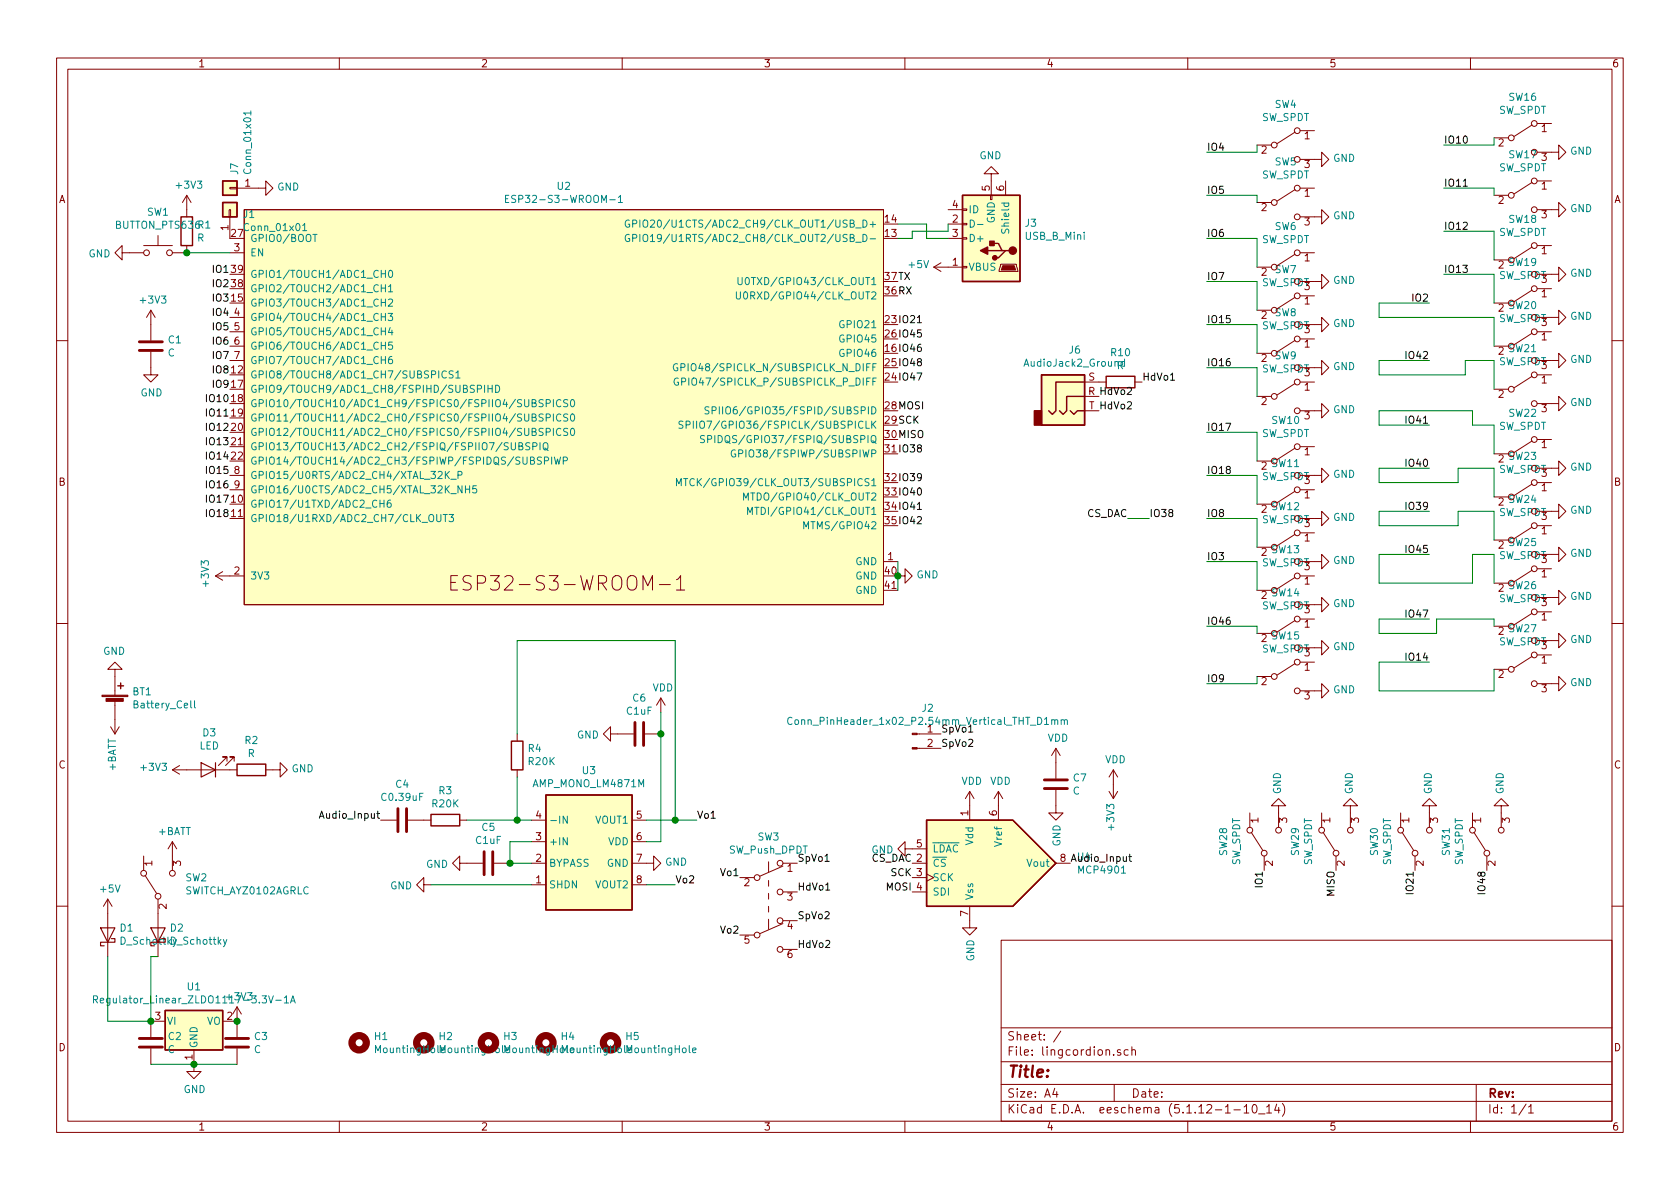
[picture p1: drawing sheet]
<svg xmlns="http://www.w3.org/2000/svg" width="297mm" height="210mm" viewBox="0 0 297 210" stroke-linecap="round" stroke-linejoin="round" font-family="sans-serif">
<g fill="none" stroke="#840000" stroke-width=".18">
<path d="M10 10.3h277v189.9h-277zM12 12.2h273v186.1h-273zM60 10.3v1.9M110 10.3v1.9M160 10.3v1.9M210 10.3v1.9M260 10.3v1.9M33 34.5v3.8M33 34.5l-.7 1.3M33 34.5l.8 1.3M40.5 37.1h.3v1.2h-.3zM40.6 33.1h1.3v.3h-1.3z"/>
<path d="M40.6 38.3v3.9M41.9 33.3h5.1v-1.3l1.3 1.3-1.3 1.2v-1.2M43.2 37.1h113v69.8h-113zM167.6 37.1h2.6M167.6 39.6h2.6M170.2 37h.7v.2h-.7zM170.2 39.5h.7v.2h-.7zM175.1 34.5h.3v.8h-.3zM175.3 30.7h1.2l-1.2-1.2-1.3 1.2h1.3v3.8M177.8 32v2.5M222.2 35.8h2.6M222.2 25.6h2.6"/>
<path d="M229 33.5l-3.2 2.1M229 23.4l-3.2 2M229.9 38.3h3.8v-1.2l1.2 1.2-1.2 1.3v-1.3M229.9 28.2h3.8v-1.3l1.2 1.3-1.2 1.3v-1.3M229.9 33.3h2.5M229.9 23.1h2.5M264.2 34.5h2.5M264.2 24.4h2.5M270.9 32.3l-3.2 2M270.9 22.1l-3.2 2M271.8 37.1h3.8v-1.3l1.3 1.3-1.3 1.2v-1.2M271.8 26.9h3.8v-1.3l1.3 1.3-1.3 1.3v-1.3"/>
<path d="M271.8 32h2.5M271.8 21.8h2.5M21.6 44.7v-1.3l-1.3 1.3 1.3 1.3v-1.3h3.8M25.4 43.4h5.1M26.7 54.9v5.3M26.7 54.9l-.8 1.2M26.7 54.9l.7 1.2M27.9 41.7v1.7M33 43.4v1.3h-2.5M40.6 58.7h2.6M40.6 56.1h2.6M40.6 44.7h2.6"/>
<path d="M165.1 47.2h5.1M165.1 47.2l1.3 .8M166.4 46.5l-1.3 .7M167.6 42.2h2.6M170.2 42h.7v.3h-.7zM170.2 47.1h.7v.3h-.7zM176.9 46.7h2.8l.3 1.3h-3.3zM222.2 47.2h2.6M222.2 54.9h2.6M229 52.6l-3.2 2M229 45l-3.2 2M229.9 57.4h3.8v-1.3l1.2 1.3-1.2 1.3v-1.3"/>
<path d="M229.9 49.8h3.8v-1.3l1.2 1.3-1.2 1.2v-1.2M229.9 44.7h2.5M229.9 59.9h2.5M229.9 52.3h2.5M264.2 53.6h2.5M264.2 46h2.5M270.9 58.9l-3.2 2.1M270.9 51.3l-3.2 2M270.9 43.7l-3.2 2M271.8 56.1h3.8v-1.2l1.3 1.2-1.3 1.3v-1.3M271.8 48.5h3.8v-1.3l1.3 1.3-1.3 1.3v-1.3M271.8 58.7h2.5"/>
<path d="M271.8 51h2.5M271.8 43.4h2.5M10 60.2h2M26.7 62.2v4.1h1.2l-1.2 1.3-1.3-1.3h1.3M40.6 61.2h2.6M40.6 63.7h2.6M191.8 67.6h3.8M191.8 70.1h2.5M191.8 72.6h2.5M200.7 67.6h1.2M222.2 70.1h2.6M222.2 62.5h2.6"/>
<path d="M229 79.2l-3.2 2.1M229 67.8l-3.2 2M229 60.2l-3.2 2M229.9 72.6h3.8v-1.2l1.2 1.2-1.2 1.3v-1.3M229.9 65h3.8v-1.3l1.2 1.3-1.2 1.3v-1.3M229.9 79h2.5M229.9 67.6h2.5M264.2 68.8h2.5M264.2 61.2h2.5M270.9 78l-3.2 2M270.9 66.5l-3.2 2.1M271.8 71.4h3.8v-1.3l1.3 1.3-1.3 1.2v-1.2"/>
<path d="M271.8 63.7h3.8v-1.2l1.3 1.2-1.3 1.3v-1.3M271.8 77.7h2.5M271.8 66.3h2.5M285 60.2h2M40.6 86.6h2.6M40.6 84.1h2.6M156.2 99.3h2.5M222.2 96.8h2.6M222.2 89.1h2.6M222.2 81.5h2.6M229 94.5l-3.2 2M229 86.9l-3.2 2"/>
<path d="M229.9 99.3h3.8v-1.3l1.2 1.3-1.2 1.3v-1.3M229.9 91.7h3.8v-1.3l1.2 1.3-1.2 1.3v-1.3M229.9 84.1h3.8v-1.3l1.2 1.3-1.2 1.2v-1.2M229.9 94.2h2.5M229.9 86.6h2.5M264.2 95.5h2.5M264.2 87.9h2.5M264.2 80.3h2.5M270.9 93.2l-3.2 2M270.9 85.6l-3.2 2M271.8 98h3.8v-1.2l1.3 1.2-1.3 1.3v-1.3M271.8 90.4h3.8v-1.3l1.3 1.3-1.3 1.3v-1.3"/>
<path d="M271.8 82.8h3.8v-1.3l1.3 1.3-1.3 1.3v-1.3M271.8 93h2.5M271.8 85.3h2.5M10 110.3h2M20.3 118.4h1.3l-1.3-1.3-1.3 1.3h1.3v4.5M38.1 101.8h5.1M38.1 101.8l1.3 .8M39.4 101.1l-1.3 .7M79.7 103h.8M80.9 101.8h-1.2v2.5h1.2M116.6 103.4h1.9M119.6 102.5l.3-.1 .4-.6v2.5"/>
<path d="M119.6 104.3h1.5M158.7 101.8h1.3v-1.2l1.3 1.2-1.3 1.3v-1.3M222.2 119.6h2.6M222.2 112h2.6M222.2 104.4h2.6M229 117.3l-3.2 2.1M229 109.7l-3.2 2.1M229 102.1l-3.2 2M229.9 114.5h3.8v-1.2l1.2 1.2-1.2 1.3v-1.3M229.9 106.9h3.8v-1.2l1.2 1.2-1.2 1.3v-1.3M229.9 117.1h2.5M229.9 109.5h2.5"/>
<path d="M229.9 101.8h2.5M264.2 118.4h2.5M264.2 110.7h2.5M264.2 103.1h2.5M270.9 116.1l-3.2 2M270.9 108.5l-3.2 2M270.9 100.8l-3.2 2.1M271.8 113.3h3.8v-1.3l1.3 1.3-1.3 1.2v-1.2M271.8 105.7h3.8v-1.3l1.3 1.3-1.3 1.2v-1.2M271.8 115.8h2.5M271.8 108.2h2.5M271.8 100.6h2.5"/>
<path d="M285 110.3h2M19.6 128.5l.7 1.3M20.3 123.9v5.9M21.1 128.5l-.8 1.3M30.5 136.1h11.4M30.5 136.1l1.2 .8M31.7 135.4l-1.2 .7M40.1 134.6v-.7h-.7h.7l-1.5 1.5M41.4 134.6v-.7h-.8h.8l-1.5 1.5M47 136.1h2.5v-1.2l1.3 1.2-1.3 1.3v-1.3M91.4 129.8v1.3M91.4 136.1v1.3"/>
<path d="M107.9 129.8v-1.3l-1.2 1.3 1.2 1.3v-1.3h4.1M114 129.8h2.8M116.8 123.4l-.7 1.3M116.8 123.4v2.6M116.8 123.4l.8 1.3M162.2 129.8h4.2M162.2 132.3h4.2M171.4 139.9v5.1M171.4 139.9l-.7 1.3M171.4 139.9l.8 1.3M176.5 139.9v5.1M176.5 139.9l-.7 1.3"/>
<path d="M176.5 139.9l.8 1.3M186.7 139.7v4.1h1.3l-1.3 1.2-1.3-1.2h1.3M186.7 132.3v5.4M186.7 132.3l-.8 1.3M186.7 132.3l.8 1.3M196.1 139.9l.7 1.3M196.8 136.1l-.7 1.3M196.8 136.1v5.1M196.8 136.1l.8 1.3M197.6 139.9l-.8 1.3M229.9 122.2h3.8v-1.3l1.2 1.3-1.2 1.2v-1.2M271.8 120.9h3.8v-1.3l1.3 1.3-1.3 1.3v-1.3"/>
<path d="M19 159l-.7 1.3M19 159v10.2M19 159l.8 1.3M25.4 151.4v2.5M25.7 154.8l2 3.2M27.9 159v10.2M30.5 148.8v5.1M30.5 148.8l-.8 1.3M30.5 148.8l.7 1.3M67.3 145h2.8M72.1 145h4.1M74.9 156.5v-1.3l-1.2 1.3 1.2 1.2v-1.2h1.3"/>
<path d="M81.3 152.6v-1.2l-1.3 1.2 1.3 1.3v-1.3h4M81.3 145h1.2M87.4 152.6h2.8M94 145h2.5M94 156.5h2.5M94 152.6h2.5M94 148.8h2.5M111.8 152.6h3.8v-1.2l1.2 1.2-1.2 1.3v-1.3M111.8 145h2.5M111.8 156.5h2.5M111.8 148.8h2.5M130.8 155.2h2.5"/>
<path d="M135.9 152.4v1.8M135.9 155.7v1M135.9 158v1M138.4 152.6h2.6M138.4 157.7h2.6M138.4 153.2l-4 1.7M160 150.1v-1.3l-1.3 1.3 1.3 1.3v-1.3h3.8M161.3 152.6h2.5M161.3 155.2h2.5M161.3 157.7h2.5M163.8 154.6l1.3 .6-1.3 .6M186.7 152.6h2.5"/>
<path d="M221 143.8v2.5M221.2 147.2l2.1 3.2M223.5 151.4v2.5M226.1 142.5h1.2l-1.2-1.3-1.3 1.3h1.3v3.8M233.7 143.8v2.5M233.9 147.2l2.1 3.2M236.2 151.4v2.5M238.8 142.5h1.2l-1.2-1.3-1.3 1.3h1.3v3.8M247.6 143.8v2.5M247.9 147.2l2 3.2M250.2 151.4v2.5M252.7 142.5h1.3l-1.3-1.3-1.2 1.3h1.2v3.8"/>
<path d="M260.3 143.8v2.5M260.6 147.2l2 3.2M262.9 151.4v2.5M265.4 142.5h1.3l-1.3-1.3-1.2 1.3h1.2v3.8M10 160.2h2M41.9 178v5.4M41.9 178l-.8 1.3M41.9 178l.8 1.3M130.8 165.3h2.5M135.9 160.3v1M135.9 162.6v1.7M138.4 163.3l-4 1.8"/>
<path d="M138.4 162.8h2.6M138.4 167.9h2.6M171.4 160.3v3.8h1.3l-1.3 1.2-1.2-1.2h1.2M177 166.3h108v32h-108zM285 160.2h2M26.7 185.4v2.8M29.2 180.6h-2.5v2.8M34.3 185.7v3.8h1.3l-1.3 1.2-1.3-1.2h1.3M39.4 180.6h2.5M41.9 185.4v2.8M60 198.3v1.9M110 198.3v1.9"/>
<path d="M160 198.3v1.9M177 194.8h108M177 191.8h108M177 187.8h108M177 181.8h108M186.5 192.5l-.4 1h1M186.8 193v1M187.6 182.3l-1.3 2M197 191.8v3M198.1 185.7l-.3-.1-.2 .2v.2l.5 .2v.3h-.5M199.5 185.7l-.4-.1-.3 .3v.6l.3 .1 .4-.1M200.1 185.7l.2-.1 .4 .1 .1 .9"/>
<path d="M200.1 185.1v1.5M210 198.3v1.9M218.2 196.3h1.1M220 195.8l.4-.5v1.5M220 196.8h.8M221.6 195.4l.1-.1a.8 .8 0 0 1 .6 .8 .8 .8 0 0 1-.6 .7 1 1 0 0 1-.1-1.4zM222.5 197h1.2M224 195.8l.4-.5v1.5M224 196.8h.8M225.7 195.2l-.3 1.1h.9M226.1 195.8v1M226.7 195.1a1.79 1.79 0 0 1 0 2.3"/>
<path d="M260 198.3v1.9M261 191.8v6.5M269.8 195.2l-1.2 2M270.3 195.8l.4-.5v1.5M270.3 196.8h.8"/>
<circle cx="225.3" cy="25.6" r=".51"/>
<circle cx="225.3" cy="35.8" r=".51"/>
<circle cx="229.4" cy="23.1" r=".51"/>
<circle cx="229.4" cy="28.2" r=".51"/>
<circle cx="229.4" cy="38.3" r=".51"/>
<circle cx="229.4" cy="33.3" r=".51"/>
<circle cx="267.2" cy="34.5" r=".51"/>
<circle cx="267.2" cy="24.4" r=".51"/>
<circle cx="271.3" cy="21.8" r=".51"/>
<circle cx="271.3" cy="37.1" r=".51"/>
<circle cx="271.3" cy="32" r=".51"/>
<circle cx="25.9" cy="44.7" r=".51"/>
<circle cx="30" cy="44.7" r=".51"/>
<circle cx="225.3" cy="47.2" r=".51"/>
<circle cx="225.3" cy="54.9" r=".51"/>
<circle cx="229.4" cy="59.9" r=".51"/>
<circle cx="229.4" cy="52.3" r=".51"/>
<circle cx="229.4" cy="44.7" r=".51"/>
<circle cx="271.3" cy="43.4" r=".51"/>
<circle cx="271.3" cy="58.7" r=".51"/>
<circle cx="271.3" cy="51" r=".51"/>
<circle cx="225.3" cy="62.5" r=".51"/>
<circle cx="225.3" cy="70.1" r=".51"/>
<circle cx="229.4" cy="72.6" r=".51"/>
<circle cx="229.4" cy="67.6" r=".51"/>
<circle cx="229.4" cy="79" r=".51"/>
<circle cx="267.2" cy="68.8" r=".51"/>
<circle cx="271.3" cy="66.3" r=".51"/>
<circle cx="271.3" cy="71.4" r=".51"/>
<circle cx="271.3" cy="77.7" r=".51"/>
<circle cx="229.4" cy="86.6" r=".51"/>
<circle cx="229.4" cy="94.2" r=".51"/>
<circle cx="271.3" cy="85.3" r=".51"/>
<circle cx="271.3" cy="93" r=".51"/>
<circle cx="225.3" cy="119.6" r=".51"/>
<circle cx="229.4" cy="117.1" r=".51"/>
<circle cx="229.4" cy="109.5" r=".51"/>
<circle cx="229.4" cy="101.8" r=".51"/>
<circle cx="267.2" cy="118.4" r=".51"/>
<circle cx="271.3" cy="100.6" r=".51"/>
<circle cx="271.3" cy="115.8" r=".51"/>
<circle cx="271.3" cy="108.2" r=".51"/>
<circle cx="229.4" cy="122.2" r=".51"/>
<circle cx="271.3" cy="120.9" r=".51"/>
<circle cx="25.4" cy="154.4" r=".51"/>
<circle cx="27.9" cy="158.5" r=".51"/>
<circle cx="30.5" cy="154.4" r=".51"/>
<circle cx="133.9" cy="155.2" r=".51"/>
<circle cx="137.9" cy="152.6" r=".51"/>
<circle cx="137.9" cy="157.7" r=".51"/>
<circle cx="221" cy="146.8" r=".51"/>
<circle cx="223.5" cy="150.9" r=".51"/>
<circle cx="226.1" cy="146.8" r=".51"/>
<circle cx="233.7" cy="146.8" r=".51"/>
<circle cx="236.2" cy="150.9" r=".51"/>
<circle cx="238.8" cy="146.8" r=".51"/>
<circle cx="247.7" cy="146.8" r=".51"/>
<circle cx="250.2" cy="150.9" r=".51"/>
<circle cx="252.7" cy="146.8" r=".51"/>
<circle cx="260.3" cy="146.8" r=".51"/>
<circle cx="262.9" cy="150.9" r=".51"/>
<circle cx="265.4" cy="146.8" r=".51"/>
<circle cx="133.9" cy="165.3" r=".51"/>
<circle cx="137.9" cy="162.8" r=".51"/>
<circle cx="137.9" cy="167.9" r=".51"/>
</g>
<g fill="none" stroke="#840000" stroke-width=".25">
<path d="M32 38.3h2v5.1h-2zM39.4 32h2.5v2.5h-2.5zM39.4 35.8h2.5v2.5h-2.5zM170.2 34.5h10.1v15.3h-10.1zM174.6 44.3h2.6M175.3 43h1.2l.7 1.3h.6M178.4 44.3h-.6l-1.3 1.3h-.6M184.1 66.3h7.7v8.9h-7.7zM189.2 72.6l.7 .7 .6-.7h1.3M191.8 70.1h-3.2v2.5l-.6 .7-.7-.7M191.8 67.6h-5.1v5l-.6 .7-.7-.7M195.6 66.5h5.1v2.1h-5.1z"/>
<path d="M20.8 121.3h1M21.3 120.8v1M41.9 135.1h5.1v2.1h-5.1zM90.4 131.1h2.1v5h-2.1zM76.2 144h5.1v2h-5.1zM96.5 140.6h15.3v20.3h-15.3zM163.8 145h15.3l7.6 7.6-7.6 7.7h-15.3zM29.2 178.7h10.2v7h-10.2z"/>
</g>
<g fill="none" stroke="#840000" stroke-width=".51">
<path d="M24.6 62h4.1M24.6 60.4h4.1M112.3 127.8v4M113.8 127.8v4M184.7 139.4h4M184.7 137.9h4M70.4 143v4.1M71.9 143v4.1M85.6 150.6v4.1M87.1 150.6v4.1M24.6 185.2h4.1M24.6 183.6h4.1"/>
<path d="M39.9 185.2h4M39.9 183.6h4"/>
</g>
<g fill="#ffffc2" stroke="#ffffc2" stroke-width=".18">
<path d="M96.5 140.6h15.3v20.3h-15.3z"/>
<path d="M163.8 145h15.3l7.6 7.6-7.6 7.7h-15.3z"/>
<path d="M29.2 178.7h10.2v7h-10.2z"/>
<path d="M170.2 34.5h10.1v15.3h-10.1z"/>
<path d="M39.4 32h2.5v2.5h-2.5z"/>
<path d="M184.1 66.3h7.7v8.9h-7.7z"/>
<path d="M43.2 37.1h113v69.8h-113z"/>
<path d="M39.4 35.8h2.5v2.5h-2.5z"/>
</g>
<g fill="none" stroke="#008484" stroke-width=".18">
<path d="M44.3 20h-1.2l.3 .3M44.3 19.6v.7M53.5 39.9l.4-.4v1.3M89.4 35.1h.4M90 34.5h-.6v1.3h.6M107.8 35.3h1M109.3 34.9l.4-.4v1.3M109.3 35.8h.8M111.3 39a.59 .59 0 0 0-.8 .6 .59 .59 0 0 0 .8 .5v-.5h-.2M111.9 39.6l.6-.1 .1-.2-.1-.3-.2-.1h-.4v1.3M113.1 38.9v1.3M113.7 39.1l.2-.1a.42 .42 0 0 1 .6 .1 .88 .88 0 0 1-.3 1.1l-.3-.1a1.07 1.07 0 0 1-.2-1z"/>
<path d="M171.6 38.9a.64 .64 0 0 1 .7 .6 .64 .64 0 0 1-.7 .7zM172.8 39.7h1M53.5 40.8h.7M55.3 41.4h.8M55.7 41.4v1.3M67.4 53.5h.7M67.4 50.3v1.3M67.4 50.9h.7M67.4 48.4h.7M67.4 56h.7M67.4 58.6h.7M68.1 47.8v1.3"/>
<path d="M68.1 50.3v1.3M68.1 52.9v1.2M68.1 55.4v1.3M68.1 58v1.2M68.6 55.4h.8l-.4 .5 .4 .1v.6l-.2 .1-.6-.1M68.7 53l.5-.1 .2 .1v.2v.2l-.8 .7h.8M68.7 50.7l.4-.4v1.3M68.7 51.6h.7M68.8 47.9l.2-.1a.67 .67 0 0 1 .4 .6 .67 .67 0 0 1-.4 .7l-.3-.5zM69 57.9l-.3 .9h.8M69.3 58.4v.8M111.3 41.5a.59 .59 0 0 0-.8 .6 .59 .59 0 0 0 .8 .6v-.5h-.2"/>
<path d="M111.9 42.1h.6l.1-.2-.1-.3-.2-.2h-.4v1.3M113.1 41.4v1.3M113.7 41.6l.2-.1a.42 .42 0 0 1 .6 .1 .88 .88 0 0 1-.3 1.1h-.3a1.07 1.07 0 0 1-.2-1.1zM115 41.8l.4-.4v1.3M115 42.7h.7M130.2 51.6v1l.2 .3h.3l.2-.3v-1M130.5 49.1v1l.2 .2h.3l.2-.2v-1M131.6 51.7l.1-.1a.67 .67 0 0 1 .5 .6 .67 .67 0 0 1-.5 .7l-.1-.1-.1-.4zM131.9 49.2l.2-.1a.67 .67 0 0 1 .4 .6 .67 .67 0 0 1-.4 .6l-.4-.4zM67.4 61.1h.7M67.4 63.6h.7M68.1 60.5v1.3"/>
<path d="M68.1 63v1.3M69.3 63h-.2a.79 .79 0 0 0-.2 1.3l.5-.1v-.6l-.5-.1-.2 .3M69.4 60.5h-.6l-.1 .6 .2-.1 .5 .1v.5l-.2 .2-.5-.2M78.9 65.7a.6 .6 0 0 0-.8 .4 .6 .6 0 0 0 .6 .7l.2-.1M80.1 65.7l-.5-.1-.1 .1v.4l.5 .2 .1 .3-.2 .2h-.5M80.6 65.9l.4-.3v1.2M80.6 66.8h.7M84.4 68.8l.7-.1v-.5l-.2-.1h-.5v1.3M85.7 68.1v1.3M86.3 68.1v1.3M86.3 68.7h.7M87 68.1v1.3"/>
<path d="M87.6 68.1a.64 .64 0 0 1 .7 .7 .64 .64 0 0 1-.7 .6zM90.4 78.3v1l.3 .2h.3l.1-.2v-1M91.7 78.9l.6-.1 .1-.2-.1-.2-.6-.1v1.2h.5l.2-.1 .1-.3-.3-.2M93.7 78.4l-.5-.1-.2 .1-.1 .2 .2 .2 .4 .2 .2 .3-.3 .2h-.5M94.2 78.9h.6l.1-.2v-.3l-.2-.1h-.5v1.2M95.5 78.3v1.2M96 70.7h-.4l-.2 .1v.3l.5 .3 .1 .3-.2 .2h-.5M96 73.3l-.4-.1-.2 .1v.4l.5 .2 .1 .3-.2 .3-.5-.1M96 75.8l-.4-.1-.2 .2v.3l.5 .3 .1 .3-.2 .2h-.5M96.1 78.5a.45 .45 0 0 1 .7 0 .88 .88 0 0 1-.2 1h-.4a1.07 1.07 0 0 1-.1-1zM96.3 79.2l.6 .5M96.6 71.3h.6l.1-.2-.1-.3-.1-.1h-.5v1.2"/>
<path d="M96.6 73.9l.6-.1 .1-.2-.1-.3-.1-.1h-.5v1.3M96.6 76.4l.6-.1 .1-.1-.1-.3-.1-.2h-.5v1.3M97.8 70.7v1.2M97.8 73.2v1.3M97.8 75.7v1.3M99.2 70.8a.6 .6 0 0 0-.9 .4 .6 .6 0 0 0 .6 .7l.3-.1M99.2 73.3a.6 .6 0 0 0-.9 .5 .6 .6 0 0 0 .6 .7l.3-.2M99.2 75.9a.6 .6 0 0 0-.9 .4 .6 .6 0 0 0 .6 .7l.3-.1M100.4 70.7h-.5l-.3 .2 .2 .3 .5 .2v.4l-.1 .1h-.6M100.4 73.3l-.5-.1-.3 .3 .2 .3 .5 .2v.3l-.1 .2-.6-.1M100.4 75.8l-.5-.1-.3 .3 .2 .3 .5 .2v.4l-.1 .1h-.6M101 70.8l.2-.1a.67 .67 0 0 1 .4 .6 .67 .67 0 0 1-.4 .6l-.3-.2v-.3z"/>
<path d="M101 73.3l.2-.1a.67 .67 0 0 1 .4 .6 .67 .67 0 0 1-.4 .7l-.3-.3v-.2zM101 75.9l.2-.2a.67 .67 0 0 1 .4 .7 .67 .67 0 0 1-.4 .6l-.3-.2v-.3zM119.8 64.4a.59 .59 0 0 0-.8 .6 .59 .59 0 0 0 .8 .5v-.5h-.2M119.9 66.9a.59 .59 0 0 0-.7 .6 .59 .59 0 0 0 .7 .6l.1-.5h-.3M120.4 65l.6-.1 .1-.5-.2-.1h-.5v1.3M120.5 67.5l.7-.1v-.4l-.2-.2h-.5v1.3M120.8 74.5h-.5l-.2 .1v.4l.6 .3 .1 .2-.3 .2h-.5M121.3 75.1l.7-.1v-.4l-.2-.1h-.5v1.2M122.6 74.5v1.2M123.2 74.5v1.2M124.6 77.1l-.5-.1-.2 .1 .1 .5 .5 .2 .1 .2-.3 .3-.4-.1M125.1 77.7l.7-.1v-.5l-.2-.1h-.5v1.3"/>
<path d="M125.3 72l-.4-.1-.2 .2v.4l.6 .2v.3l-.2 .2-.5-.1M125.9 72.6l.7-.1v-.4l-.2-.2h-.5v1.3M126.4 77v1.3M127.2 71.9v1.3M127.8 71.9v1.3M130 79.6a.59 .59 0 0 0-.7 .6 .59 .59 0 0 0 .7 .6l.1-.5h-.3M67.2 88.4v1.3M67.2 89h.7M67.9 88.4v1.3M69.1 88.4l-.4 .1a.87 .87 0 0 0 0 1.2l.4-.1v-.6l-.4-.1-.2 .3M77.2 91v1l.3 .2h.3l.2-.2v-1M78.4 91h.7"/>
<path d="M78.7 83.4v1.2M78.7 91v1.2M78.9 83.9l.6 .7M79.4 91h.8l-.4 .5 .3 .1 .1 .4-.3 .2-.5-.1M79.5 83.4l-.8 .7M79.7 84.8h1M81 84h.6v-.5l-.1-.1h-.5v1.2M81.7 85.9v1.3l-.7-1.3v1.3M82.3 85.9v1.3M82.3 86.5h.7M83 85.9v1.3M84.2 85.9h-.6v.6l.4-.1 .3 .2v.3l-.3 .3-.4-.2"/>
<path d="M95.7 80.9l-.5-.1-.1 .1-.1 .3 .1 .2 .5 .2 .1 .3-.2 .2-.5-.1M96.3 81.5l.6-.1 .1-.2-.1-.3-.2-.1h-.4v1.3M97.5 80.8v1.3M98 80.8l.3 1.3 .3-.9 .2 .9 .3-1.3M99.6 81.5l.6-.1 .1-.2v-.3l-.2-.1h-.5v1.3M119.6 85.9v-1.3l.4 .9 .4-.9v1.3M120.9 84.6h.7M121.2 84.6v1.3M122.8 84.8a.6 .6 0 0 0-.9 .4 .6 .6 0 0 0 .6 .7l.3-.1M130.6 80.2h.6l.1-.2v-.3l-.2-.2h-.5v1.3M131.5 88.4v-1.2l.4 .9 .4-.9v1.2M132.2 91v-1.3l.4 .9 .4-.9v1.3"/>
<path d="M132.7 87.2h.8M133.5 89.7h.7M142.1 93.5v-1.3l.4 1 .5-1v1.3M34.4 123.9v1.1l.2 .2M140 127a.5 .5 0 0 0-.6 0 .5 .5 0 0 0-.1 .6 .45 .45 0 0 0 .2 .5 .45 .45 0 0 0 .5-.1M186 127.4l.1-.1h.3l.1 .8M186 127.3v.8M186.5 127.5l.2-.2h.3v.8M187.6 127.4l.2-.1h.3l.1 .8M187.6 127.3v.8M188.2 127.5l.2-.2h.3v.8M100.3 144.3v1.3l-.7-1.3v1.3"/>
<path d="M16.5 176.8l.6-.1 .1-.5-.2-.1h-.5v1.3M16.8 176.8l.4 .6M17.7 176.9l.6-.1v-.2l-.4-.1-.2 .2 .1 .6h.5M40.1 166.1l-.4 1.2-.2 .1M48.8 176.9h.9M50.3 176.4l.3-.3v1.3M50.3 177.4h.7M51.4 177.4l.4-1.3 .4 1.3M51.5 177h.6M122.5 185.7l.6-.1-.1-.2-.3-.1-.2 .2v.6h.5"/>
</g>
<path d="M35.6 134.9l2.5 1.2-2.5 1.3zM38.1 134.9v2.5M17.8 164.1h2.5l-1.3 2.5zM19.7 166h.6v.6h-2.5v.7h.6M26.7 164.1h2.5l-1.3 2.5z" fill="none" stroke="#840000" stroke-width=".2"/>
<g fill="#840000" stroke="#840000" stroke-width=".18">
<path d="M161.3 132.2h.9v.3h-.9z"/>
<path d="M161.3 129.7h.9v.2h-.9z"/>
<path d="M18 122.9h4.6v.3h-4.6z"/>
<path d="M18.7 123.5h3.1v.5h-3.1z"/>
<path d="M177.3 47h2l.3 .7h-2.6z"/>
</g>
<g fill="#840000" stroke="#840000" stroke-width=".25">
<path d="M175 42.7h.8v.7h-.8z"/>
<path d="M173.4 44.3l1.2-.6v1.3z"/>
<path d="M182.9 72.6h1.2v2.6h-1.2z"/>
<circle cx="179.1" cy="44.3" r=".63"/>
<circle cx="175.9" cy="45.6" r=".38"/>
</g>
<g fill="none" stroke="#840000" stroke-width="1.3">
<circle cx="63.5" cy="184.4" r="1.27"/>
<circle cx="74.9" cy="184.4" r="1.27"/>
<circle cx="86.4" cy="184.4" r="1.27"/>
<circle cx="96.5" cy="184.4" r="1.27"/>
<circle cx="107.9" cy="184.4" r="1.27"/>
</g>
<g fill="none" stroke="#008400" stroke-width=".18">
<path d="M158.7 39.6h5.1v2.6h3.8M167.6 39.6v1.3h-6.3v1.3h-2.6M213.4 34.5h8.8v1.3M222.2 25.6v1.3h-8.8M255.3 33.3h8.9v1.2M264.2 24.4v1.2h-8.9M33 44.7h7.6M213.4 42.2h8.8v5M213.4 49.8h8.8v5.1M213.4 57.4h8.8v5.1M252.7 53.6h-8.9v2.5h20.4v5.1M255.3 40.9h8.9v5.1"/>
<path d="M255.3 48.5h8.9v5.1M213.4 65h8.8v5.1M213.4 76.4h8.8v5.1M252.7 63.7h-8.9v2.6h15.3v-2.6h5.1v5.1M252.7 75.2h-8.9v-2.6h16.5v2.6h3.9v5.1M158.7 99.3v5.1M199.4 91.7h3.8M213.4 91.7h8.8v5.1M213.4 84.1h8.8v5M213.4 99.3h8.8v5.1M252.7 90.4h-8.9v2.6h14v-2.6h6.4v5.1M252.7 82.8h-8.9v2.5h14v-2.5h6.4v5.1"/>
<path d="M252.7 98h-8.9v5.1h16.5v-5.1h3.9v5.1M213.4 110.7h8.8v1.3M222.2 119.6v1.3h-8.8M252.7 109.5h-8.9v2.5h10.2v-2.5h10.2v1.2M252.7 117.1h-8.9v5.1h20.4v-3.8M91.4 129.8v-16.5h28v31.7M91.4 137.4v7.6M116.8 126v22.8h-2.5M76.2 156.5h17.8M82.5 145h11.5M94 148.8h-3.8v3.8h3.8M114.3 145h8.9"/>
<path d="M114.3 156.5h5.1M19 169.2v11.4h7.7v-11.4h1.2M26.7 188.2h15.2"/>
</g>
<path d="M258.7 32.9h.7M162.2 57.1h.7M207 67.2h.7M162.2 90.1h.7M171.3 129.5h.7M66.6 143.9h.5M66.8 143.4v1.1l.3 .2M145.9 152.3h.7M146 157.4h.7M199.6 151.5h.5M199.7 151v1.1l.4 .2" fill="none" stroke="#000" stroke-width=".18"/>
<g fill="#008400" stroke="#008400" stroke-width=".25">
<circle cx="116.8" cy="129.8" r=".51"/>
<circle cx="90.2" cy="152.6" r=".51"/>
<circle cx="34.3" cy="188.2" r=".51"/>
<circle cx="41.9" cy="180.6" r=".51"/>
<circle cx="119.4" cy="145" r=".51"/>
<circle cx="26.7" cy="180.6" r=".51"/>
<circle cx="91.4" cy="145" r=".51"/>
<circle cx="33" cy="44.7" r=".51"/>
<circle cx="158.8" cy="101.8" r=".51"/>
</g>
<text font-size="3.5" fill="#840000" x="82.8" y="104.5">ESP32-S3-WROOM-1</text>
<text font-size="2.8" fill="#840000" x="178" y="190.5">Title:</text>
<g font-size="2.1" fill="#840000">
<text x="178" y="184">Sheet: /</text>
<text x="178" y="186.7">File: lingcordion.sch</text>
<text x="178" y="196.9">KiCad E.D.A. eeschema (5.1.12-1-10_14)</text>
<text x="178" y="194.1">Size: A4</text>
<text x="200" y="194.1">Date:</text>
<text x="263" y="194.1">Rev:</text>
<text x="263" y="196.9">Id: 1/1</text>
</g>
<g font-size="1.8" fill="#840000">
<text x="35" y="11.9">1</text>
<text x="85" y="11.9">2</text>
<text x="135" y="11.9">3</text>
<text x="185" y="11.9">4</text>
<text x="235" y="11.9">5</text>
<text x="285" y="11.9">6</text>
<text x="272.6" y="23.4">1</text>
<text x="223" y="27.2">2</text>
<text x="230.7" y="24.6">1</text>
<text x="230.7" y="29.7">3</text>
<text x="264.9" y="25.9">2</text>
<text x="266.8" y="28">SW17</text>
<text x="272.6" y="28.4">3</text>
<text x="10.4" y="35.9">A</text>
<text x="43.3" y="33">1</text>
<text x="175" y="33.8" transform="rotate(-90 175 33.8)">5</text>
<text x="177.5" y="33.8" transform="rotate(-90 177.5 33.8)">6</text>
<text x="230.7" y="34.8">1</text>
<text x="272.6" y="33.5">1</text>
<text x="285.4" y="35.9">A</text>
<text x="40.4" y="40.7" transform="rotate(-90 40.4 40.7)">1</text>
<text x="40.9" y="41.9">27</text>
<text x="156.5" y="41.9">13</text>
<text x="156.5" y="39.4">14</text>
<text x="168.4" y="39.4">2</text>
<text x="168.4" y="41.9">3</text>
<text x="168.4" y="36.8">4</text>
<text x="223" y="37.3">2</text>
<text x="230.7" y="39.9">3</text>
<text x="264.9" y="36.1">2</text>
<text x="272.6" y="38.6">3</text>
<text x="41.4" y="44.4">3</text>
<text x="168.4" y="47">1</text>
<text x="230.7" y="46.2">1</text>
<text x="264.9" y="47.5">2</text>
<text x="266.8" y="47">SW19</text>
<text x="272.6" y="45">1</text>
<text x="223" y="48.8">2</text>
<text x="223.1" y="50.6">SW_SPDT</text>
<text x="230.7" y="53.8">1</text>
<text x="230.7" y="51.3">3</text>
<text x="265" y="49.3">SW_SPDT</text>
<text x="272.6" y="52.6">1</text>
<text x="272.6" y="50">3</text>
<text x="41.4" y="55.9">4</text>
<text x="41.4" y="58.4">5</text>
<text x="223" y="56.4">2</text>
<text x="223.1" y="58.2">SW_SPDT</text>
<text x="230.7" y="58.9">3</text>
<text x="264.9" y="55.1">2</text>
<text x="265" y="57">SW_SPDT</text>
<text x="266.8" y="54.7">SW20</text>
<text x="272.6" y="57.7">3</text>
<text x="41.4" y="61">6</text>
<text x="41.4" y="63.5">7</text>
<text x="223" y="64">2</text>
<text x="223.1" y="65.9">SW_SPDT</text>
<text x="230.7" y="61.5">1</text>
<text x="264.9" y="62.7">2</text>
<text x="265" y="64.6">SW_SPDT</text>
<text x="266.8" y="62.3">SW21</text>
<text x="272.6" y="60.2">1</text>
<text x="272.6" y="65.3">3</text>
<text x="40.9" y="71.1">18</text>
<text x="192.5" y="67.3">S</text>
<text x="223" y="71.6">2</text>
<text x="230.7" y="69.1">1</text>
<text x="230.7" y="66.5">3</text>
<text x="264.9" y="70.4">2</text>
<text x="272.6" y="67.8">1</text>
<text x="40.9" y="73.7">19</text>
<text x="40.9" y="76.2">20</text>
<text x="230.7" y="74.2">3</text>
<text x="272.6" y="72.9">3</text>
<text x="40.9" y="78.7">21</text>
<text x="40.9" y="81.3">22</text>
<text x="41.4" y="83.8">8</text>
<text x="223" y="83.1">2</text>
<text x="224.9" y="82.6">SW11</text>
<text x="230.7" y="80.5">1</text>
<text x="264.9" y="81.8">2</text>
<text x="265" y="83.6">SW_SPDT</text>
<text x="266.8" y="81.3">SW23</text>
<text x="272.6" y="79.2">1</text>
<text x="10.4" y="85.9">B</text>
<text x="40.9" y="88.9">10</text>
<text x="41.4" y="86.4">9</text>
<text x="223.1" y="84.9">SW_SPDT</text>
<text x="230.7" y="88.1">1</text>
<text x="230.7" y="85.6">3</text>
<text x="264.9" y="89.4">2</text>
<text x="266.8" y="88.9">SW24</text>
<text x="272.6" y="86.9">1</text>
<text x="272.6" y="84.3">3</text>
<text x="285.4" y="85.9">B</text>
<text x="40.9" y="91.4">11</text>
<text x="223" y="90.7">2</text>
<text x="223.1" y="92.5">SW_SPDT</text>
<text x="224.9" y="90.2">SW12</text>
<text x="230.7" y="95.8">1</text>
<text x="230.7" y="93.2">3</text>
<text x="265" y="91.3">SW_SPDT</text>
<text x="272.6" y="94.5">1</text>
<text x="272.6" y="91.9">3</text>
<text x="41.4" y="101.6">2</text>
<text x="156.5" y="101.6">40</text>
<text x="157" y="99.1">1</text>
<text x="223" y="98.3">2</text>
<text x="223.1" y="100.1">SW_SPDT</text>
<text x="224.9" y="97.8">SW13</text>
<text x="230.7" y="100.8">3</text>
<text x="264.9" y="97">2</text>
<text x="265" y="98.9">SW_SPDT</text>
<text x="266.8" y="96.6">SW25</text>
<text x="272.6" y="99.6">3</text>
<text x="156.5" y="104.1">41</text>
<text x="223" y="105.9">2</text>
<text x="223.1" y="107.8">SW_SPDT</text>
<text x="224.9" y="105.5">SW14</text>
<text x="230.7" y="103.4">1</text>
<text x="264.9" y="104.6">2</text>
<text x="265" y="106.5">SW_SPDT</text>
<text x="266.8" y="104.2">SW26</text>
<text x="272.6" y="102.1">1</text>
<text x="272.6" y="107.2">3</text>
<text x="223" y="113.5">2</text>
<text x="224.9" y="113.1">SW15</text>
<text x="230.7" y="111">1</text>
<text x="230.7" y="108.5">3</text>
<text x="264.9" y="112.3">2</text>
<text x="266.8" y="111.8">SW27</text>
<text x="272.6" y="109.7">1</text>
<text x="223.1" y="115.4">SW_SPDT</text>
<text x="230.7" y="118.6">1</text>
<text x="230.7" y="116.1">3</text>
<text x="264.9" y="119.9">2</text>
<text x="265" y="114.1">SW_SPDT</text>
<text x="272.6" y="117.3">1</text>
<text x="272.6" y="114.8">3</text>
<text x="223" y="121.2">2</text>
<text x="230.7" y="123.7">3</text>
<text x="272.6" y="122.4">3</text>
<text x="10.4" y="135.9">C</text>
<text x="164" y="132.1">2</text>
<text x="285.4" y="135.9">C</text>
<text x="94.8" y="148.6">3</text>
<text x="94.8" y="144.8">4</text>
<text x="112.5" y="144.8">5</text>
<text x="112.5" y="148.6">6</text>
<text x="162.1" y="149.9">5</text>
<text x="171.2" y="144.2" transform="rotate(-90 171.2 144.2)">1</text>
<text x="176.3" y="144.2" transform="rotate(-90 176.3 144.2)">6</text>
<text x="222.5" y="145.5" transform="rotate(-90 222.5 145.5)">1</text>
<text x="227.6" y="145.5" transform="rotate(-90 227.6 145.5)">3</text>
<text x="235.2" y="145.5" transform="rotate(-90 235.2 145.5)">1</text>
<text x="240.3" y="145.5" transform="rotate(-90 240.3 145.5)">3</text>
<text x="249.2" y="145.5" transform="rotate(-90 249.2 145.5)">1</text>
<text x="254.3" y="145.5" transform="rotate(-90 254.3 145.5)">3</text>
<text x="261.9" y="145.5" transform="rotate(-90 261.9 145.5)">1</text>
<text x="267" y="145.5" transform="rotate(-90 267 145.5)">3</text>
<text x="26.9" y="153.1" transform="rotate(-90 26.9 153.1)">1</text>
<text x="32" y="153.1" transform="rotate(-90 32 153.1)">3</text>
<text x="94.8" y="152.4">2</text>
<text x="112.5" y="152.4">7</text>
<text x="139.2" y="154.2">1</text>
<text x="225" y="153.1" transform="rotate(-90 225 153.1)">2</text>
<text x="237.7" y="153.1" transform="rotate(-90 237.7 153.1)">2</text>
<text x="251.7" y="153.1" transform="rotate(-90 251.7 153.1)">2</text>
<text x="264.4" y="153.1" transform="rotate(-90 264.4 153.1)">2</text>
<text x="29.5" y="160.8" transform="rotate(-90 29.5 160.8)">2</text>
<text x="94.8" y="156.2">1</text>
<text x="112.5" y="156.2">8</text>
<text x="131.6" y="156.7">2</text>
<text x="139.2" y="159.3">3</text>
<text x="131.6" y="166.9">5</text>
<text x="139.2" y="164.3">4</text>
<text x="171.2" y="162" transform="rotate(-90 171.2 162)">7</text>
<text x="139.2" y="169.4">6</text>
<text x="10.4" y="185.9">D</text>
<text x="27.5" y="180.3">3</text>
<text x="40.2" y="180.3">2</text>
<text x="285.4" y="185.9">D</text>
<text x="34" y="187.4" transform="rotate(-90 34 187.4)">1</text>
<text x="35" y="199.9">1</text>
<text x="85" y="199.9">2</text>
<text x="135" y="199.9">3</text>
<text x="185" y="199.9">4</text>
<text x="235" y="199.9">5</text>
<text x="285" y="199.9">6</text>
</g>
<g font-size="1.8" fill="#008484">
<text x="266.8" y="17.8">SW16</text>
<text x="223.1" y="21.4">SW_SPDT</text>
<text x="225.4" y="19.1">SW4</text>
<text x="265" y="20.1">SW_SPDT</text>
<text x="173.2" y="28.2">GND</text>
<text x="225.4" y="29.3">SW5</text>
<text x="235.7" y="28.6">GND</text>
<text x="277.6" y="27.4">GND</text>
<text x="31.3" y="33.4">+3V3</text>
<text x="42.1" y="30.8" transform="rotate(-90 42.1 30.8)">J7</text>
<text x="44.4" y="30.4" transform="rotate(-90 44.4 30.4)">Conn_01x01</text>
<text x="49" y="33.7">GND</text>
<text x="90.9" y="35.9">ESP32-S3-WROOM-1</text>
<text x="98.6" y="33.6">U2</text>
<text x="223.1" y="31.6">SW_SPDT</text>
<text x="265" y="30.3">SW_SPDT</text>
<text x="20.6" y="40.5">BUTTON_PTS636R1</text>
<text x="26" y="38.1">SW1</text>
<text x="43.1" y="38.6">J1</text>
<text x="43.5" y="40.9">Conn_01x01</text>
<text x="115.3" y="40.3">GPIO20/U1CTS/ADC2_CH9/CLK_OUT1/USB_D+</text>
<text x="171.2" y="37.7">ID</text>
<text x="175.9" y="39.5" transform="rotate(-90 175.9 39.5)">GND</text>
<text x="178.4" y="40.9" transform="rotate(-90 178.4 40.9)">Shield</text>
<text x="181.3" y="40.1">J3</text>
<text x="225.4" y="40.7">SW6</text>
<text x="235.7" y="38.8">GND</text>
<text x="265" y="41.7">SW_SPDT</text>
<text x="266.8" y="39.4">SW18</text>
<text x="277.6" y="37.5">GND</text>
<text x="15.6" y="45.5">GND</text>
<text x="34.9" y="42.7">R</text>
<text x="44.2" y="42.8">GPIO0/BOOT</text>
<text x="44.2" y="45.3">EN</text>
<text x="115.8" y="42.8">GPIO19/U1RTS/ADC2_CH8/CLK_OUT2/USB_D-</text>
<text x="160.8" y="47.4">+5V</text>
<text x="171.2" y="47.9">VBUS</text>
<text x="171.2" y="42.8">D+</text>
<text x="181.3" y="42.4">USB_B_Mini</text>
<text x="223.1" y="43">SW_SPDT</text>
<text x="25" y="53.7">+3V3</text>
<text x="44.2" y="51.7">GPIO2/TOUCH2/ADC1_CH1</text>
<text x="44.2" y="49.1">GPIO1/TOUCH1/ADC1_CH0</text>
<text x="132.5" y="53">U0RXD/GPIO44/CLK_OUT2</text>
<text x="132.7" y="50.4">U0TXD/GPIO43/CLK_OUT1</text>
<text x="225.4" y="48.3">SW7</text>
<text x="235.7" y="50.2">GND</text>
<text x="277.6" y="48.9">GND</text>
<text x="44.2" y="54.2">GPIO3/TOUCH3/ADC1_CH2</text>
<text x="44.2" y="56.8">GPIO4/TOUCH4/ADC1_CH3</text>
<text x="44.2" y="59.3">GPIO5/TOUCH5/ADC1_CH4</text>
<text x="148.8" y="58">GPIO21</text>
<text x="225.4" y="55.9">SW8</text>
<text x="235.7" y="57.8">GND</text>
<text x="277.6" y="56.6">GND</text>
<text x="29.7" y="63">C</text>
<text x="29.8" y="60.7">C1</text>
<text x="44.2" y="61.8">GPIO6/TOUCH6/ADC1_CH5</text>
<text x="44.2" y="64.4">GPIO7/TOUCH7/ADC1_CH6</text>
<text x="121.7" y="65.7">GPIO48/SPICLK_N/SUBSPICLK_N_DIFF</text>
<text x="148.8" y="63.1">GPIO46</text>
<text x="148.8" y="60.6">GPIO45</text>
<text x="181.4" y="64.8">AudioJack2_Ground</text>
<text x="189.1" y="62.5">J6</text>
<text x="196.5" y="63">R10</text>
<text x="197.5" y="65.3">R</text>
<text x="225.4" y="63.5">SW9</text>
<text x="235.7" y="65.5">GND</text>
<text x="277.6" y="64.2">GND</text>
<text x="24.8" y="70.1">GND</text>
<text x="44.2" y="66.9">GPIO8/TOUCH8/ADC1_CH7/SUBSPICS1</text>
<text x="44.2" y="69.5">GPIO9/TOUCH9/ADC1_CH8/FSPIHD/SUBSPIHD</text>
<text x="121.9" y="68.2">GPIO47/SPICLK_P/SUBSPICLK_P_DIFF</text>
<text x="277.6" y="71.8">GND</text>
<text x="44.2" y="72">GPIO10/TOUCH10/ADC1_CH9/FSPICS0/FSPIIO4/SUBSPICS0</text>
<text x="44.2" y="74.5">GPIO11/TOUCH11/ADC2_CH0/FSPICS0/FSPIIO4/SUBSPICS0</text>
<text x="44.2" y="77.1">GPIO12/TOUCH11/ADC2_CH0/FSPICS0/FSPIIO4/SUBSPICS0</text>
<text x="123.9" y="75.8">SPIIO7/GPIO36/FSPICLK/SUBSPICLK</text>
<text x="128.5" y="73.3">SPIIO6/GPIO35/FSPID/SUBSPID</text>
<text x="223.1" y="77.3">SW_SPDT</text>
<text x="224.9" y="75">SW10</text>
<text x="235.7" y="73.1">GND</text>
<text x="265" y="76">SW_SPDT</text>
<text x="266.8" y="73.7">SW22</text>
<text x="44.2" y="79.6">GPIO13/TOUCH13/ADC2_CH2/FSPIQ/FSPIIO7/SUBSPIQ</text>
<text x="44.2" y="82.2">GPIO14/TOUCH14/ADC2_CH3/FSPIWP/FSPIDQS/SUBSPIWP</text>
<text x="127.4" y="78.4">SPIDQS/GPIO37/FSPIQ/SUBSPIQ</text>
<text x="131.6" y="80.9">GPIO38/FSPIWP/SUBSPIWP</text>
<text x="277.6" y="83.2">GND</text>
<text x="44.2" y="89.8">GPIO17/U1TXD/ADC2_CH6</text>
<text x="44.2" y="84.7">GPIO15/U0RTS/ADC2_CH4/XTAL_32K_P</text>
<text x="44.2" y="87.2">GPIO16/U0CTS/ADC2_CH5/XTAL_32K_NH5</text>
<text x="122.9" y="86">MTCK/GPIO39/CLK_OUT3/SUBSPICS1</text>
<text x="133.3" y="88.5">MTDO/GPIO40/CLK_OUT2</text>
<text x="235.7" y="84.5">GND</text>
<text x="44.2" y="92.3">GPIO18/U1RXD/ADC2_CH7/CLK_OUT3</text>
<text x="134.2" y="91.1">MTDI/GPIO41/CLK_OUT1</text>
<text x="143.1" y="93.6">MTMS/GPIO42</text>
<text x="235.7" y="92.1">GND</text>
<text x="277.6" y="90.9">GND</text>
<text x="151.3" y="99.9">GND</text>
<text x="235.7" y="99.7">GND</text>
<text x="277.6" y="98.5">GND</text>
<text x="36.9" y="103.6" transform="rotate(-90 36.9 103.6)">+3V3</text>
<text x="44.2" y="102.5">3V3</text>
<text x="151.3" y="102.5">GND</text>
<text x="151.3" y="105">GND</text>
<text x="162.1" y="102.3">GND</text>
<text x="235.7" y="107.4">GND</text>
<text x="277.6" y="106.1">GND</text>
<text x="277.6" y="113.7">GND</text>
<text x="18.2" y="115.8">GND</text>
<text x="235.7" y="115">GND</text>
<text x="23.4" y="123">BT1</text>
<text x="23.9" y="125.3">Battery_Cell</text>
<text x="111.9" y="124.1">C6</text>
<text x="115.4" y="122.3">VDD</text>
<text x="163.1" y="125.9">J2</text>
<text x="235.7" y="122.6">GND</text>
<text x="277.6" y="121.3">GND</text>
<text x="35.9" y="130.2">D3</text>
<text x="43.3" y="131.6">R2</text>
<text x="102" y="130.6">GND</text>
<text x="110.8" y="126.4">C1uF</text>
<text x="141" y="128.2">Conn_PinHeader_1x02_P2.54mm_Vertical_THT_D1mm</text>
<text x="164" y="129.5">1</text>
<text x="185.2" y="131.2">VDD</text>
<text x="20.5" y="136.4" transform="rotate(-90 20.5 136.4)">+BATT</text>
<text x="25.1" y="136.3">+3V3</text>
<text x="35.3" y="132.5">LED</text>
<text x="43.8" y="133.9">R</text>
<text x="51.6" y="136.6">GND</text>
<text x="93.4" y="133">R4</text>
<text x="93.5" y="135.3">R20K</text>
<text x="103" y="136.9">U3</text>
<text x="195.4" y="135">VDD</text>
<text x="67.7" y="141.6">C0.39uF</text>
<text x="70" y="139.3">C4</text>
<text x="76.5" y="142.8">R20K</text>
<text x="77.6" y="140.5">R3</text>
<text x="94.5" y="139.2">AMP_MONO_LM4871M</text>
<text x="170" y="138.8">VDD</text>
<text x="175.1" y="138.8">VDD</text>
<text x="189.7" y="140.5">C</text>
<text x="189.8" y="138.2">C7</text>
<text x="226.5" y="140.5" transform="rotate(-90 226.5 140.5)">GND</text>
<text x="239.2" y="140.5" transform="rotate(-90 239.2 140.5)">GND</text>
<text x="253.2" y="140.5" transform="rotate(-90 253.2 140.5)">GND</text>
<text x="265.9" y="140.5" transform="rotate(-90 265.9 140.5)">GND</text>
<text x="28" y="147.7">+BATT</text>
<text x="84.2" y="149.2">C1uF</text>
<text x="85.2" y="146.9">C5</text>
<text x="97" y="149.5">+IN</text>
<text x="97" y="145.7">-IN</text>
<text x="105.4" y="145.7">VOUT1</text>
<text x="107.5" y="149.5">VDD</text>
<text x="134" y="148.6">SW3</text>
<text x="172.1" y="149.4" transform="rotate(-90 172.1 149.4)">Vdd</text>
<text x="177.2" y="149.5" transform="rotate(-90 177.2 149.5)">Vref</text>
<text x="187.5" y="149.7" transform="rotate(-90 187.5 149.7)">GND</text>
<text x="197" y="146.6" transform="rotate(-90 197 146.6)">+3V3</text>
<text x="32.8" y="155.8">SW2</text>
<text x="75.3" y="153.5">GND</text>
<text x="97" y="153.3">BYPASS</text>
<text x="107.3" y="153.3">GND</text>
<text x="117.6" y="153.1">GND</text>
<text x="128.9" y="150.9">SW_Push_DPDT</text>
<text x="154.1" y="150.9">GND</text>
<text x="164.8" y="153.3">CS</text>
<text x="164.8" y="155.8">SCK</text>
<text x="164.8" y="150.7">LDAC</text>
<text x="181.7" y="153.3">Vout</text>
<text x="190.9" y="154.5">MCP4901</text>
<text x="217" y="151.3" transform="rotate(-90 217 151.3)">SW28</text>
<text x="219.3" y="153.1" transform="rotate(-90 219.3 153.1)">SW_SPDT</text>
<text x="229.7" y="151.3" transform="rotate(-90 229.7 151.3)">SW29</text>
<text x="232" y="153.1" transform="rotate(-90 232 153.1)">SW_SPDT</text>
<text x="243.6" y="151.3" transform="rotate(-90 243.6 151.3)">SW30</text>
<text x="245.9" y="153.1" transform="rotate(-90 245.9 153.1)">SW_SPDT</text>
<text x="256.3" y="151.3" transform="rotate(-90 256.3 151.3)">SW31</text>
<text x="258.6" y="153.1" transform="rotate(-90 258.6 153.1)">SW_SPDT</text>
<text x="17.8" y="157.8">+5V</text>
<text x="32.9" y="158.2">SWITCH_AYZ0102AGRLC</text>
<text x="69" y="157.3">GND</text>
<text x="97" y="157.1">SHDN</text>
<text x="105.4" y="157.1">VOUT2</text>
<text x="164.8" y="158.4">SDI</text>
<text x="172.1" y="159.3" transform="rotate(-90 172.1 159.3)">Vss</text>
<text x="21.3" y="164.7">D1</text>
<text x="21.4" y="167.1">D_SchottkyD_Schottky</text>
<text x="30.1" y="164.7">D2</text>
<text x="172.3" y="170" transform="rotate(-90 172.3 170)">GND</text>
<text x="18.6" y="177.4">Regulator_Linear_ZLDO1117-3.3V-1A</text>
<text x="33.2" y="175.1">U1</text>
<text x="40.2" y="176.9">+3V3</text>
<text x="29.5" y="181.2">VI</text>
<text x="29.8" y="183.9">C2</text>
<text x="34.9" y="185.4" transform="rotate(-90 34.9 185.4)">GND</text>
<text x="36.6" y="181.2">VO</text>
<text x="45" y="183.9">C3</text>
<text x="66.3" y="183.9">H1</text>
<text x="77.7" y="183.9">H2</text>
<text x="89.1" y="183.9">H3</text>
<text x="99.3" y="183.9">H4</text>
<text x="110.7" y="183.9">H5</text>
<text x="29.7" y="186.2">C</text>
<text x="44.9" y="186.2">C</text>
<text x="66.6" y="186.2">MountingHole MountingHole MountingHoleMountingHole MountingHole</text>
<text x="32.5" y="193.3">GND</text>
</g>
<g font-size="1.8">
<text x="213.4" y="26.7">IO4</text>
<text x="255.3" y="25.4">IO10</text>
<text x="213.4" y="34.3">IO5</text>
<text x="255.3" y="33">IO11</text>
<text x="213.4" y="41.9">IO6</text>
<text x="255.3" y="40.6">IO12</text>
<text x="37.8" y="53.3">IO315</text>
<text x="37.8" y="50.8">IO238</text>
<text x="37.8" y="48.3">IO139</text>
<text x="156.5" y="52.1">36RX</text>
<text x="156.5" y="49.5">37TX</text>
<text x="213.4" y="49.5">IO7</text>
<text x="249.9" y="53.3">IO2</text>
<text x="255.3" y="48.3">IO13</text>
<text x="37.8" y="58.4">IO5</text>
<text x="37.8" y="55.9">IO4</text>
<text x="156.5" y="57.1">23IO21</text>
<text x="156.5" y="59.7">26IO45</text>
<text x="213.4" y="57.1">IO15</text>
<text x="37.8" y="63.5">IO7</text>
<text x="37.8" y="61">IO6</text>
<text x="156.5" y="62.2">16IO46</text>
<text x="156.5" y="64.8">25IO48</text>
<text x="213.4" y="64.8">IO16</text>
<text x="248.9" y="63.5">IO42</text>
<text x="36.8" y="71.1">IO10</text>
<text x="37.8" y="68.6">IO917</text>
<text x="37.8" y="66">IO812</text>
<text x="156.5" y="67.3">24IO47</text>
<text x="192.4" y="69.8">R HdVo2</text>
<text x="201.9" y="67.3">HdVo1</text>
<text x="36.8" y="76.2">IO12</text>
<text x="36.8" y="73.7">IO11</text>
<text x="156.5" y="72.4">28MOSI</text>
<text x="156.5" y="74.9">29SCK</text>
<text x="156.5" y="77.5">30MISO</text>
<text x="192.5" y="72.4">T HdVo2</text>
<text x="213.4" y="76.2">IO17</text>
<text x="248.9" y="74.9">IO41</text>
<text x="36.8" y="83.8">IO15</text>
<text x="36.8" y="81.3">IO14</text>
<text x="36.8" y="78.7">IO13</text>
<text x="156.5" y="80">31IO38</text>
<text x="213.4" y="83.8">IO18</text>
<text x="248.9" y="82.5">IO40</text>
<text x="36.8" y="86.4">IO16</text>
<text x="36.8" y="88.9">IO17</text>
<text x="156.5" y="85.1">32IO39</text>
<text x="156.5" y="87.6">33IO40</text>
<text x="36.8" y="91.4">IO18</text>
<text x="156.5" y="90.2">34IO41</text>
<text x="156.5" y="92.7">35IO42</text>
<text x="192.1" y="91.4">CS_DAC</text>
<text x="203.2" y="91.4">IO38</text>
<text x="213.4" y="91.4">IO8</text>
<text x="248.9" y="90.2">IO39</text>
<text x="213.4" y="99.1">IO3</text>
<text x="248.9" y="97.8">IO45</text>
<text x="213.4" y="110.5">IO46</text>
<text x="248.9" y="109.2">IO47</text>
<text x="248.9" y="116.8">IO14</text>
<text x="213.4" y="120.6">IO9</text>
<text x="166.4" y="129.5">SpVo1</text>
<text x="166.4" y="132.1">SpVo2</text>
<text x="57" y="144.8">Audio_Input</text>
<text x="123.2" y="144.8">Vo1</text>
<text x="127.6" y="154.9">Vo1</text>
<text x="141" y="152.4">SpVo1</text>
<text x="154" y="152.4">CS_DAC 2</text>
<text x="157.6" y="154.9">SCK 3</text>
<text x="187.5" y="152.4">8 Audio_Input</text>
<text x="190.6" y="152.2">U4</text>
<text x="119.4" y="156.2">Vo2</text>
<text x="141" y="157.5">HdVo1</text>
<text x="156.8" y="157.5">MOSI 4</text>
<text x="223.3" y="156.8" transform="rotate(-90 223.3 156.8)">IO1</text>
<text x="236" y="158.4" transform="rotate(-90 236 158.4)">MISO</text>
<text x="249.9" y="157.8" transform="rotate(-90 249.9 157.8)">IO21</text>
<text x="262.6" y="157.8" transform="rotate(-90 262.6 157.8)">IO48</text>
<text x="127.6" y="165.1">Vo2</text>
<text x="141" y="167.6">HdVo2</text>
<text x="141" y="162.6">SpVo2</text>
</g>
</svg>
